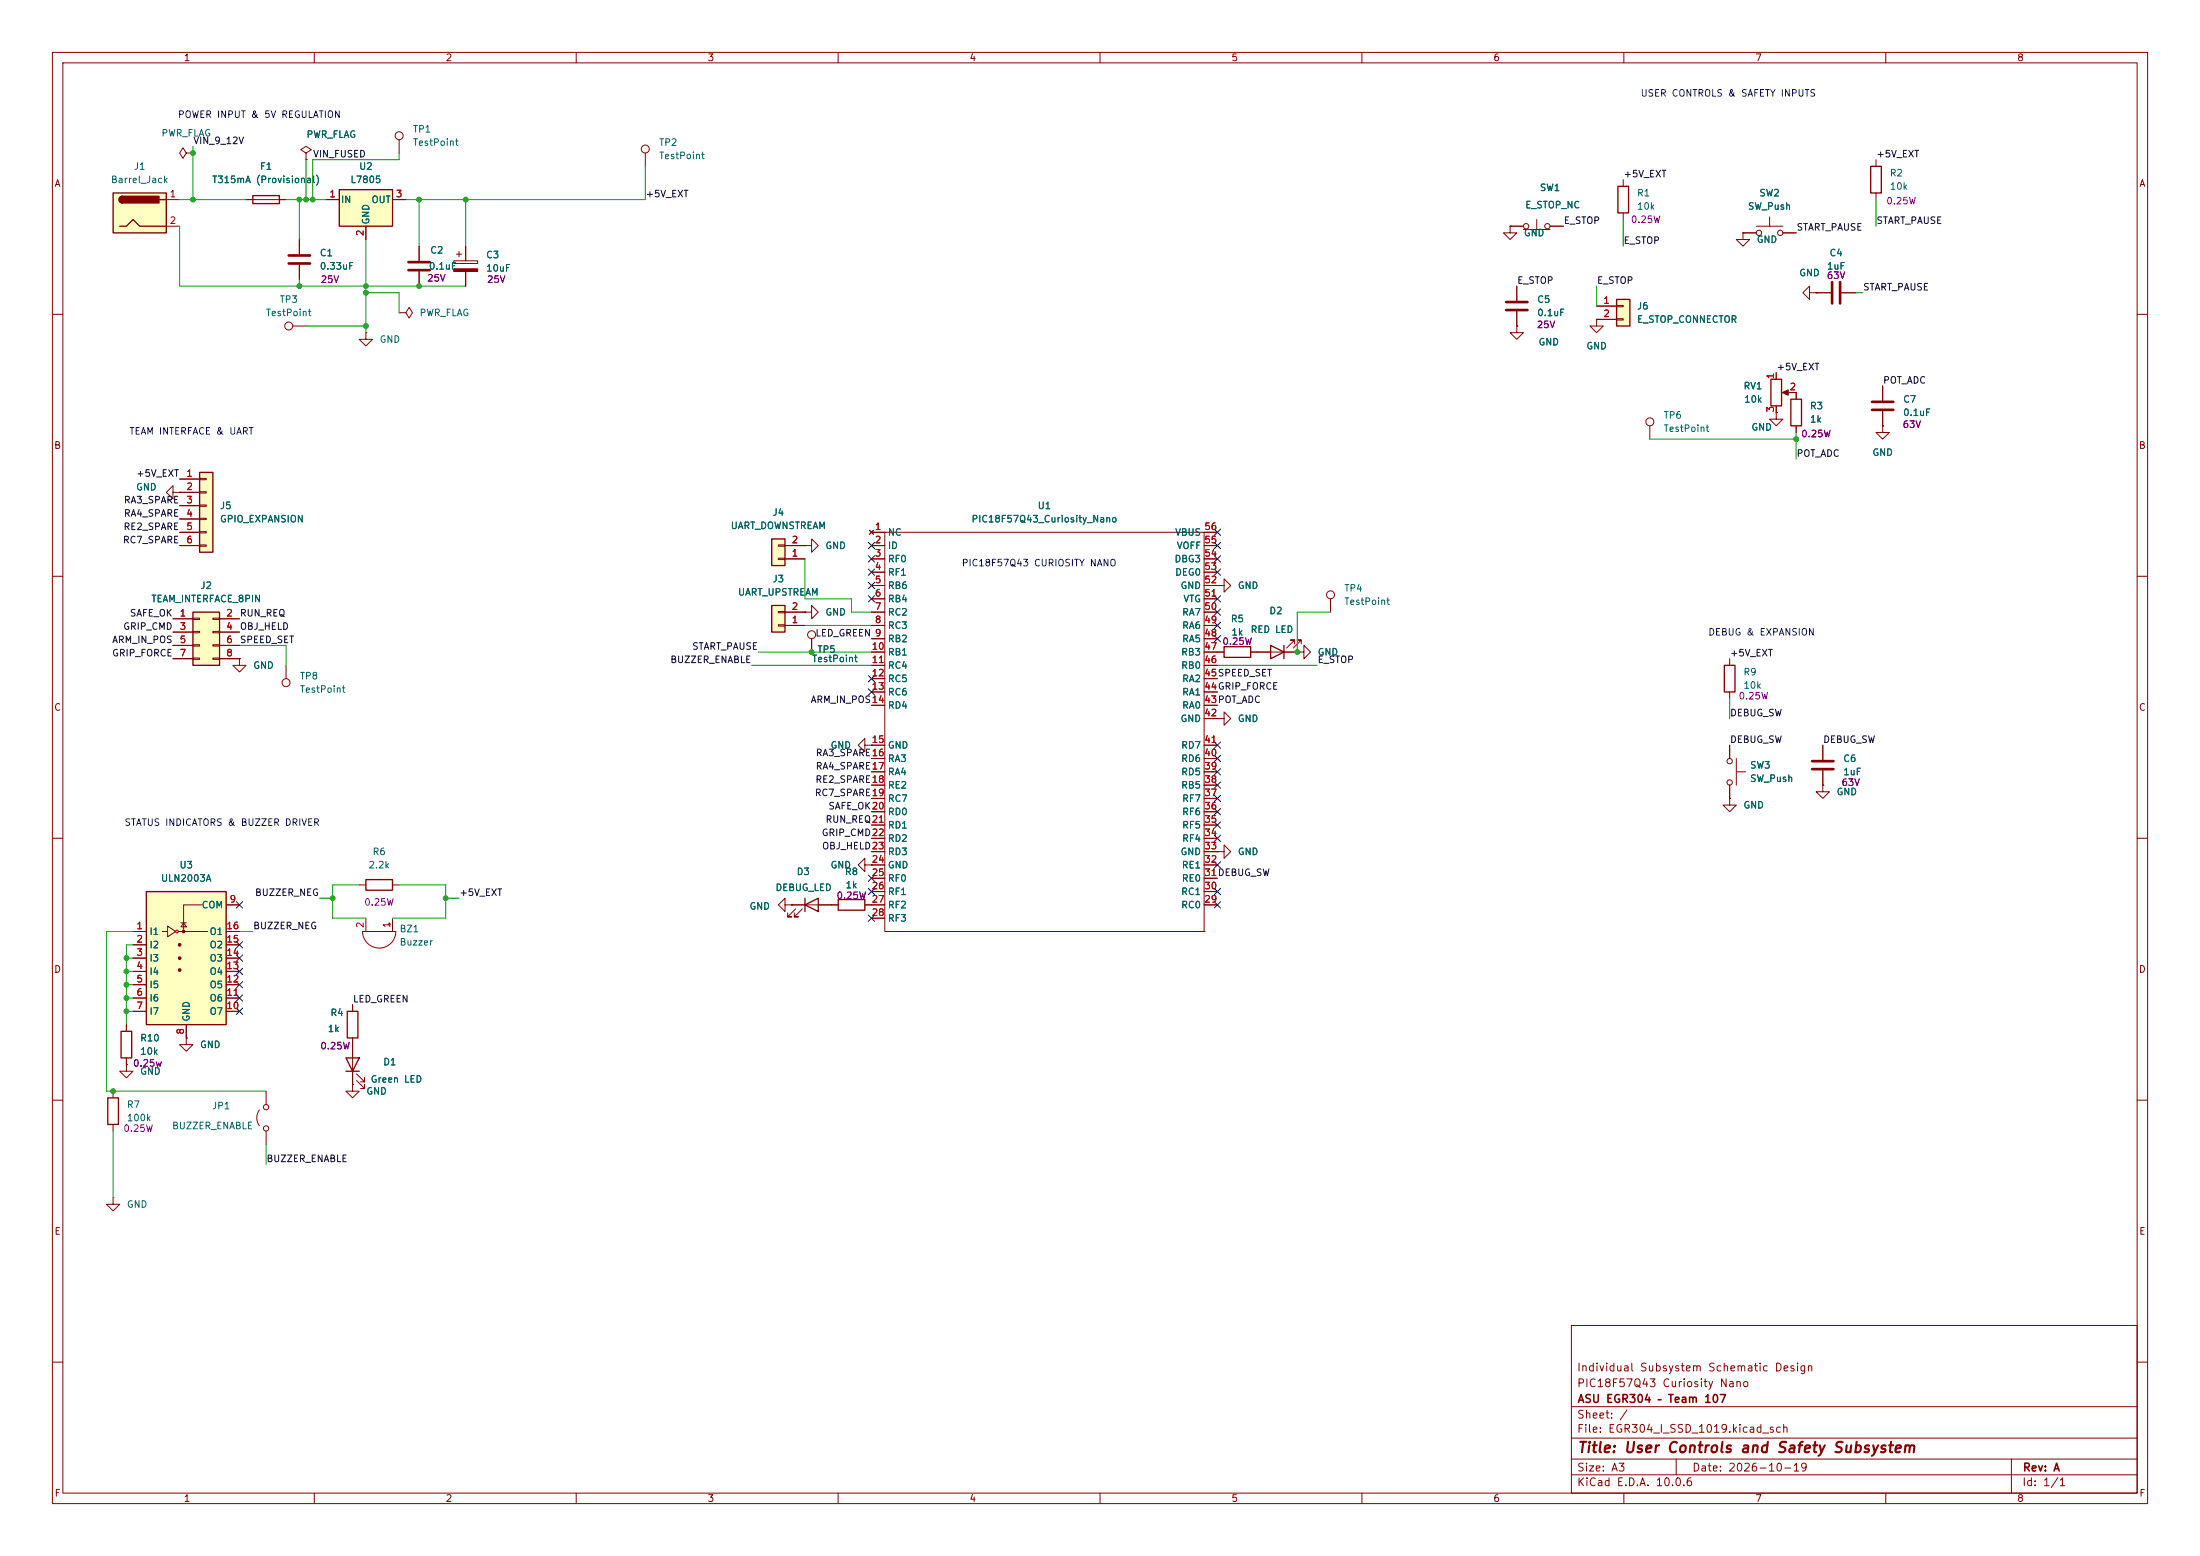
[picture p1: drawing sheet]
<svg xmlns="http://www.w3.org/2000/svg" width="420mm" height="297mm" viewBox="0 0 420 297" stroke-linecap="round" stroke-linejoin="round" font-family="sans-serif">
<g fill="none" stroke="#840000" stroke-width=".19">
<path d="M10 10h400v277h-400zM12 12h396v273h-396zM60 10v2M110 10v2M160 10v2M210 10v2M260 10v2M310 10v2M360 10v2M47 38.1h7.6M332.7 44.5h2.6M335.3 43.2h5.1"/>
<path d="M337.8 41.4v1.8M340.4 44.5h2.5M10 60h2M408 60h2M10 110h2M153.7 104.1h1.2v-1.2l1.3 1.2-1.3 1.3v-1.3M153.7 104.1h.1M232.4 111.8h1.3v-1.3l1.2 1.3-1.2 1.2v-1.2M232.4 111.8h.1M408 110h2M154.9 121.9v2.6M330.2 125.7v1.3"/>
<path d="M330.2 132.1v1.3M10 160h2M330.2 152.4v1.3h1.3l-1.3 1.2-1.3-1.2h1.3M330.2 152.4h.1M330.2 142.2v2.6M330.2 149.9v2.5M331.5 147.3h1.7M331.5 144.8v5.1M348 149.9v1.2h1.2l-1.2 1.3-1.3-1.3h1.3M348 149.9h.1M348 142.2v2.8M348 147.1v2.8"/>
<path d="M408 160h2M149.9 172.7v-1.2l-1.3 1.2 1.3 1.3v-1.3h1.2M151.1 172.7h.1M158.7 172.7h1.3M165.1 172.7h1.3M232.4 162.6h1.3v-1.3l1.2 1.3-1.2 1.2v-1.2M232.4 162.6h.1M10 210h2M408 210h2M300 253h108v32h-108zM10 260h2M300 278.5h108"/>
<path d="M300 274.5h108M300 268.5h108M320 278.5v3M384 278.5v6.5M408 260h2M60 285v2M110 285v2M160 285v2M210 285v2M260 285v2M300 281.5h108M310 285v2"/>
<path d="M360 285v2"/>
<circle cx="335.8" cy="44.5" r=".51"/>
<circle cx="339.9" cy="44.5" r=".51"/>
<circle cx="154.9" cy="121.2" r=".76"/>
<circle cx="330.2" cy="145.3" r=".51"/>
<circle cx="330.2" cy="149.4" r=".51"/>
</g>
<path d="M48.3 37.3h5v1.6h-5zM329.2 127h2v5.1h-2zM160 171.7h5.1v2h-5.1z" fill="none" stroke="#840000" stroke-width=".25"/>
<path d="M345.9 145.3h4.1M345.9 146.8h4.1" fill="none" stroke="#840000" stroke-width=".51"/>
<path d="M147.3 102.9h2.6v5.1h-2.6z" fill="#ffffc2"/>
<path d="M147.3 102.9h2.6v5.1h-2.6z" fill="none" stroke="#840000" stroke-width=".25"/>
<path d="M35.6 29.2l-.7-1-.6 1 .6 1 .7-1h1.2M36.8 29.2h.1M359.4 73.7v2.8M359.4 78.5v2.8M148.6 106.6h1.3v.2h-1.3zM148.6 104h1.3v.3h-1.3zM149.9 106.7h3.8M149.9 104.1h3.8" fill="none" stroke="#840000" stroke-width=".19"/>
<path d="M357.4 76.7h4M357.4 78.2h4" fill="none" stroke="#840000" stroke-width=".51"/>
<path d="M21.6 36.8h10.1v7.7h-10.1z" fill="#ffffc2"/>
<path d="M21.6 36.8h10.1v7.7h-10.1zM23.4 37.5a.64 .64 0 0 0-.7 .6 .64 .64 0 0 0 .7 .6M30.5 38.1h1.2M22.9 43.2h1.2l1.3-1.3 1.3 1.3h5" fill="none" stroke="#840000" stroke-width=".25"/>
<g fill="#840000" stroke="#840000" stroke-width=".25">
<path d="M22.9 37.7l.5-.2v1.2a.63 .63 0 0 1-.6-.4 .63 .63 0 0 1 .1-.6z"/>
<path d="M23.4 37.5h7v1.2h-7z"/>
</g>
<g fill="none" stroke="#840000" stroke-width=".19">
<path d="M31.7 38.1h2.6M76.2 26.7v2.5M123.2 29.2v2.6M31.7 43.2h2.6M57.1 45.7v2.8M57.1 50.5v2.8M332.7 44.5v1.2h1.3l-1.3 1.3-1.2-1.3h1.2M332.7 44.5h.1M33 94v-1.3l-1.3 1.3 1.3 1.3v-1.3h1.3M34.3 94h.1M166 101.2l.8 .8M166.4 101.6h2.5"/>
<path d="M166.4 104.1h2.5M166.4 106.7h2.5M166.4 109.2h2.5M166.4 111.8h2.5M166.4 114.3h2.5M166.4 116.8h2.5M166.4 119.4h2.5M166.8 101.2l-.8 .8M168.9 101.6h61v76.2h-61zM229.9 101.6h2.5M229.9 104.1h2.5M229.9 106.7h2.5"/>
<path d="M229.9 109.2h2.5M229.9 111.8h2.5M229.9 114.3h2.5M229.9 116.8h2.5M229.9 119.4h2.5M254 114.3v2.5M166.4 121.9h2.5M166.4 124.5h2.5M166.4 127h2.5M166.4 129.5h2.5M166.4 132.1h2.5M166.4 134.6h2.5"/>
<path d="M229.9 121.9h2.5M229.9 124.5h2.5M229.9 127h2.5M229.9 129.5h2.5M229.9 132.1h2.5M229.9 134.6h2.5M229.9 137.2h2.5M247.6 124.5h1.3v-1.3l1.3 1.3-1.3 1.2v-1.2M247.6 124.5h.1M166.4 142.2h2.5M166.4 144.8h2.5M166.4 147.3h2.5"/>
<path d="M166.4 149.9h2.5M166.4 152.4h2.5M166.4 154.9h2.5M166.4 157.5h2.5M229.9 142.2h2.5M229.9 144.8h2.5M229.9 147.3h2.5M229.9 149.9h2.5M229.9 152.4h2.5M229.9 154.9h2.5M229.9 157.5h2.5M166.4 160h2.5"/>
<path d="M166.4 162.6h2.5M166.4 165.1h2.5M166.4 167.6h2.5M166.4 170.2h2.5M166.4 172.7h2.5M166.4 175.3h2.5M229.9 177.8h.1M229.9 160h2.5M229.9 162.6h2.5M229.9 165.1h2.5M229.9 167.6h2.5M229.9 170.2h2.5"/>
<path d="M229.9 172.7h2.5"/>
<circle cx="76.2" cy="25.9" r=".76"/>
<circle cx="123.2" cy="28.4" r=".76"/>
<circle cx="254" cy="113.5" r=".76"/>
</g>
<path d="M55.1 48.8h4.1M55.1 50.3h4.1" fill="none" stroke="#840000" stroke-width=".51"/>
<path d="M38.1 90.2h2.5v15.2h-2.5z" fill="#ffffc2"/>
<path d="M308.9 35.6h2v5h-2zM357.1 31.8h2.1v5h-2.1zM38.1 90.2h2.5v15.2h-2.5zM233.7 123.4h5.1v2.1h-5.1zM242.6 123.2l2.5 1.3-2.5 1.2zM245.1 123.2v2.5" fill="none" stroke="#840000" stroke-width=".25"/>
<g fill="none" stroke="#840000" stroke-width=".19">
<path d="M309.9 34.3v1.3M358.1 30.5v1.3M358.1 36.8v1.3M309.9 40.6v1.3M345.4 55.9v-1.3l-1.2 1.3 1.2 1.3v-1.3h1.3M346.7 55.9h.1M346.7 55.9h2.8M351.5 55.9h2.8M34.3 91.4h3.8M34.3 94h3.8M34.3 96.5h3.8M34.3 99.1h3.8"/>
<path d="M38.1 91.3h1.3v.3h-1.3zM38.1 93.9h1.3v.2h-1.3zM38.1 96.4h1.3v.2h-1.3zM38.1 98.9h1.3v.3h-1.3zM315 81.3v2.5M34.3 101.6h3.8M34.3 104.1h3.8M38.1 101.5h1.3v.2h-1.3zM38.1 104h1.3v.3h-1.3zM232.4 124.5h1.3M238.8 124.5h8.8M247.1 122.9v-.7h-.7h.7l-1.5 1.5"/>
<path d="M248.4 122.9v-.7h-.8h.8l-1.5 1.5M165.1 165.1v-1.3l-1.3 1.3 1.3 1.3v-1.3h1.3M166.4 165.1h.1"/>
<circle cx="315" cy="80.5" r=".76"/>
</g>
<path d="M349.8 53.8v4.1M351.3 53.8v4.1" fill="none" stroke="#840000" stroke-width=".51"/>
<path d="M308.6 57.2h2.5v5h-2.5z" fill="#ffffc2"/>
<path d="M308.6 57.2h2.5v5h-2.5z" fill="none" stroke="#840000" stroke-width=".25"/>
<g fill="none" stroke="#840000" stroke-width=".19">
<path d="M288.3 43.2v1.3h1.3l-1.3 1.2-1.3-1.2h1.3M288.3 43.2h.1M288.3 43.2h2.5M289.6 54.6v2.8M289.6 59.4v2.8M290.8 43.8h5.1M293.4 41.9v1.9M295.9 43.2h2.5M304.8 58.4h3.8M308.6 58.3h1.3v.2h-1.3zM289.6 62.2v1.3h1.2l-1.2 1.3-1.3-1.3h1.3M289.6 62.2h.1"/>
<path d="M304.8 61h3.8M308.6 60.8h1.3v.3h-1.3zM232.4 137.2h1.3v-1.3l1.2 1.3-1.2 1.2v-1.2M232.4 137.2h.1"/>
<circle cx="291.3" cy="43.2" r=".51"/>
<circle cx="295.4" cy="43.2" r=".51"/>
</g>
<path d="M287.5 57.7h4.1M287.5 59.2h4.1" fill="none" stroke="#840000" stroke-width=".51"/>
<path d="M27.9 170.2h15.3v25.4h-15.3z" fill="#ffffc2"/>
<path d="M338.1 72.4h2v5.1h-2zM341.9 76.2h2v5.1h-2zM27.9 170.2h15.3v25.4h-15.3zM66.3 193h2v5.1h-2zM66 201.9h2.6l-1.3 2.6zM66 204.5h2.6" fill="none" stroke="#840000" stroke-width=".25"/>
<g fill="none" stroke="#840000" stroke-width=".19">
<path d="M69.8 63.5v1.3h1.3l-1.3 1.2-1.2-1.2h1.2M69.8 63.5h.1M304.8 61v1.2h1.3l-1.3 1.3-1.3-1.3h1.3M304.8 61h.1M339.1 78.7v1.3h1.3l-1.3 1.3-1.3-1.3h1.3M339.1 78.7h.1M339.1 71.1v1.3M339.1 77.5v1.2M340.6 74.9h2.3v1.3M342.9 81.3v1.3M359.4 81.3v1.3h1.3l-1.3 1.2-1.3-1.2h1.3M359.4 81.3h.1"/>
<path d="M165.1 142.2v-1.2l-1.3 1.2 1.3 1.3v-1.3h1.3M166.4 142.2h.1M25.4 177.8h2.5M31 177.8h1M32 176.8l1.5 1-1.5 1zM34 177.8h5.6M34.5 176.1h1.1M35.1 176.1l.5 .8h-1.1zM38.5 172.7h-3.4v5.1M43.2 177.8h2.5M43.2 172.7h2.5M25.4 180.3h2.5"/>
<path d="M25.4 182.9h2.5M25.4 185.4h2.5M25.4 188h2.5M25.4 190.5h2.5M25.4 193h2.5M35.6 195.6v2.5M43.2 180.3h2.5M43.2 182.9h2.5M43.2 185.4h2.5M43.2 188h2.5M43.2 190.5h2.5M43.2 193h2.5"/>
<path d="M67.3 191.8v1.2M67.3 198.1v8.9M67.3 207v1.3h1.3l-1.3 1.3-1.3-1.3h1.3M67.3 207h.1M68.1 206.2l1.5 1.6v-.8v.8h-.8M68.1 205l1.5 1.5v-.8v.8h-.8"/>
<circle cx="33.8" cy="177.8" r=".25"/>
</g>
<g fill="#840000" stroke="#840000" stroke-width=".19">
<path d="M340.2 74.9l1.2-.5v1z"/>
<circle cx="34.3" cy="180.3" r=".25"/>
<circle cx="34.3" cy="182.9" r=".25"/>
<circle cx="34.3" cy="185.2" r=".25"/>
<circle cx="35.1" cy="177.8" r=".25"/>
</g>
<path d="M147.3 115.6h2.6v5.1h-2.6z" fill="#ffffc2"/>
<path d="M147.3 115.6h2.6v5.1h-2.6z" fill="none" stroke="#840000" stroke-width=".25"/>
<path d="M148.6 119.3h1.3v.2h-1.3zM148.6 116.7h1.3v.3h-1.3zM149.9 119.4h3.8M149.9 116.8h3.8M153.7 116.8h1.2v-1.2l1.3 1.2-1.3 1.3v-1.3M153.7 116.8h.1" fill="none" stroke="#840000" stroke-width=".19"/>
<path d="M36.8 116.8h5.1v10.2h-5.1z" fill="#ffffc2"/>
<path d="M36.8 116.8h5.1v10.2h-5.1zM69.8 167.9h5.1v2h-5.1zM23.1 196.9h2v5h-2z" fill="none" stroke="#840000" stroke-width=".25"/>
<g fill="none" stroke="#840000" stroke-width=".19">
<path d="M76.2 59.7h1.3l.6-1 .6 1-.6 1-.6-1M76.2 59.7h.1M80 47v2.8M80 51.8v2.8M86.6 49.8h4.6v.5h-4.6zM87.1 48.5h1M87.6 48v1M88.9 47v2.8M88.9 51.8v2.8M55.9 62.2h2.5M33 118.1h3.8M36.8 118h1.3v.2h-1.3z"/>
<path d="M40.6 118h1.3v.2h-1.3zM41.9 118.1h3.8M33 120.7h3.8M33 123.2h3.8M33 125.7h3.8M36.8 120.5h1.3v.3h-1.3zM36.8 123.1h1.3v.2h-1.3zM36.8 125.6h1.3v.3h-1.3zM40.6 120.5h1.3v.3h-1.3zM40.6 123.1h1.3v.2h-1.3zM40.6 125.6h1.3v.3h-1.3zM41.9 120.7h3.8"/>
<path d="M41.9 123.2h3.8M41.9 125.7h3.8M45.7 125.7v1.3h1.3l-1.3 1.3-1.3-1.3h1.3M45.7 125.7h.1M54.6 127v2.5M68.6 168.9h1.2M74.9 168.9h1.3M24.1 195.6v1.3M35.6 198.1v1.3h1.2l-1.2 1.3-1.3-1.3h1.3M35.6 198.1h.1M24.1 203.2v1.3h1.3l-1.3 1.2-1.2-1.2h1.2M24.1 203.2h.1"/>
<path d="M24.1 201.9v1.3M49.5 211.8a2.54 2.54 0 0 0 0 3.1M50.8 208.3v2.5M50.8 215.9v2.5"/>
<circle cx="55.1" cy="62.2" r=".76"/>
<circle cx="54.6" cy="130.3" r=".76"/>
<circle cx="50.8" cy="211.3" r=".51"/>
<circle cx="50.8" cy="215.4" r=".51"/>
</g>
<path d="M86.6 51.3h4.6v.5h-4.6z" fill="#840000" stroke="#840000" stroke-width=".19"/>
<path d="M78 50h4M78 51.6h4" fill="none" stroke="#840000" stroke-width=".51"/>
<path d="M64.8 36.2h10.1v7h-10.1z" fill="#ffffc2"/>
<path d="M64.8 36.2h10.1v7h-10.1zM153.7 172.7l2.5-1.2v2.5zM153.7 171.5v2.5M20.6 209.6h2v5h-2z" fill="none" stroke="#840000" stroke-width=".25"/>
<g fill="none" stroke="#840000" stroke-width=".19">
<path d="M47 38.1h1.3M53.3 38.1h1.3M58.4 29.2l1-.6-1-.7-1 .7 1 .6v1.3M58.4 30.5h.1M62.2 38.1h2.6M74.9 38.1h2.6M57.1 45.7v2.8M57.1 50.5v2.8M69.8 43.2v2.5M80 47v2.8M80 51.8v2.8M88.9 47v2.8"/>
<path d="M88.9 51.8v2.8M288.3 43.2h.1M288.3 43.2h2.5M289.6 54.6v2.8M289.6 59.4v2.8M295.9 43.2h2.5M304.8 58.4h3.8M332.7 44.5h.1M332.7 44.5h2.6M340.4 44.5h2.5M346.7 55.9h.1M346.7 55.9h2.8"/>
<path d="M351.5 55.9h2.8M289.6 62.2h.1M304.8 61h.1M304.8 61h3.8M339.1 78.7h.1M339.1 71.1v1.3M339.1 77.5v1.2M341.6 74.9h1.3v1.3M359.4 73.7v2.8M359.4 78.5v2.8M34.3 94h.1M34.3 91.4h3.8"/>
<path d="M34.3 94h3.8M34.3 96.5h3.8M34.3 99.1h3.8M342.9 81.3v1.3M359.4 81.3h.1M33 118.1h3.8M34.3 101.6h3.8M34.3 104.1h3.8M41.9 118.1h3.8M149.9 104.1h3.8M149.9 106.7h3.8M149.9 116.8h3.8"/>
<path d="M149.9 119.4h3.8M153.7 104.1h.1M153.7 116.8h.1M166 101.2l.8 .8M166.4 101.6h2.5M166.4 104.1h2.5M166.4 106.7h2.5M166.4 109.2h2.5M166.4 111.8h2.5M166.4 114.3h2.5M166.4 116.8h2.5M166.4 119.4h2.5"/>
<path d="M166.8 101.2l-.8 .8M229.9 101.6h2.5M229.9 104.1h2.5M229.9 106.7h2.5M229.9 109.2h2.5M229.9 111.8h2.5M229.9 114.3h2.5M229.9 116.8h2.5M229.9 119.4h2.5M232.4 111.8h.1M33 120.7h3.8M33 123.2h3.8"/>
<path d="M33 125.7h3.8M41.9 120.7h3.8M41.9 123.2h3.8M41.9 125.7h3.8M45.7 125.7h.1M154.9 121.9v2.6M166.4 121.9h2.5M166.4 124.5h2.5M166.4 127h2.5M166.4 129.5h2.5M166.4 132.1h2.5M166.4 134.6h2.5"/>
<path d="M229.9 121.9h2.5M229.9 124.5h3.8M229.9 127h2.5M229.9 129.5h2.5M229.9 132.1h2.5M229.9 134.6h2.5M229.9 137.2h2.5M232.4 137.2h.1M238.8 124.5h3.8M245.1 124.5h2.5M247.6 124.5h.1M166.4 142.2h.1"/>
<path d="M166.4 142.2h2.5M166.4 144.8h2.5M166.4 147.3h2.5M166.4 149.9h2.5M166.4 152.4h2.5M166.4 154.9h2.5M166.4 157.5h2.5M229.9 142.2h2.5M229.9 144.8h2.5M229.9 147.3h2.5M229.9 149.9h2.5M229.9 152.4h2.5"/>
<path d="M229.9 154.9h2.5M229.9 157.5h2.5M330.2 152.4h.1M330.2 142.2v2.6M330.2 149.9v2.5M348 149.9h.1M348 142.2v2.8M348 147.1v2.8M25.4 177.8h2.5M43.2 177.8h2.5M43.2 172.7h2.5M69.2 177.8h6.4a3.2 3.2 0 0 1-3.2 3.2 3.2 3.2 0 0 1-3.2-3.2z"/>
<path d="M69.8 175.3v2.5M74 176.4h.5M74.3 176.1v.6M74.9 175.3v2.5M151.1 172.7h.1M151.1 172.7h8.9M151.9 173.5l-1.5 1.5h.7h-.7v-.8M153.2 173.5l-1.6 1.5h.8h-.8v-.8M165.1 172.7h3.8M166.4 165.1h.1M166.4 160h2.5M166.4 162.6h2.5"/>
<path d="M166.4 165.1h2.5M166.4 167.6h2.5M166.4 170.2h2.5M166.4 175.3h2.5M229.9 172.7h2.5M229.9 160h2.5M229.9 162.6h2.5M229.9 165.1h2.5M229.9 167.6h2.5M229.9 170.2h2.5M232.4 162.6h.1M24.1 195.6v1.3"/>
<path d="M25.4 180.3h2.5M25.4 182.9h2.5M25.4 185.4h2.5M25.4 188h2.5M25.4 190.5h2.5M25.4 193h2.5M35.6 198.1h.1M35.6 195.6v2.5M43.2 180.3h2.5M43.2 182.9h2.5M43.2 185.4h2.5M43.2 188h2.5"/>
<path d="M43.2 190.5h2.5M43.2 193h2.5M67.3 191.8v1.2M67.3 198.1v3.8M21.6 208.3v1.3M21.6 214.6v1.3M24.1 203.2h.1M24.1 201.9v1.3M67.3 207h.1M67.3 204.5v2.5M21.6 228.6v1.3h1.3l-1.3 1.2-1.3-1.2h1.3M21.6 228.6h.1"/>
</g>
<g fill="none" stroke="#009600" stroke-width=".19">
<path d="M34.3 38.1h12.7M36.8 27.9v10.2M54.6 38.1h7.6M57.1 38.1v7.6M58.4 30.5v7.6M76.2 29.2v1.3h-16.5v7.6M80 38.1v8.9M88.9 38.1v8.9M123.2 31.8v6.3h-45.7M358.1 38.1v5.1M34.3 43.2v11.4h54.6M57.1 53.3v1.3"/>
<path d="M69.8 45.7v17.8M69.8 55.9h6.4v3.8M304.8 54.6v3.8M309.9 41.9v5.1M354.3 55.9h1.3M58.4 62.2h11.4M315 83.8h27.9M342.9 82.6v5M153.7 106.7v7.6h8.9v2.5h3.8M153.7 119.4h12.7M254 116.8h-6.4v7.7M45.7 123.2h8.9v3.8"/>
<path d="M143.5 127h22.9M144.8 124.5h21.6M232.4 127h19.1M330.2 133.4v3.8M25.4 177.8h-5.1v30.5h30.5M45.7 177.8h2.6M61 171.5h2.5M68.6 168.9h-5.1v6.4h6.3M76.2 168.9h8.9v6.4h-10.2M85.1 171.5h2.5M24.1 182.9h1.3M24.1 185.4h1.3"/>
<path d="M24.1 188h1.3M24.1 190.5h1.3M24.1 193h1.3M25.4 180.3h-1.3v15.3M21.6 215.9v12.7M50.8 218.4v3.8"/>
</g>
<g fill="none" stroke="#000084" stroke-width=".19">
<path d="M165.8 108.6l1.2 1.2M165.8 106.1l1.2 1.2M165.8 103.5l1.2 1.2M165.8 113.7l1.2 1.2M165.8 111.2l1.2 1.2M167 108.6l-1.2 1.2M167 106.1l-1.2 1.2M167 103.5l-1.2 1.2M167 113.7l-1.2 1.2M167 111.2l-1.2 1.2M231.8 118.8l1.2 1.2M231.8 116.2l1.2 1.2"/>
<path d="M231.8 108.6l1.2 1.2M231.8 113.7l1.2 1.2M231.8 106.1l1.2 1.2M231.8 101l1.2 1.2M231.8 103.5l1.2 1.2M233 101l-1.2 1.2M233 118.8l-1.2 1.2M233 116.2l-1.2 1.2M233 108.6l-1.2 1.2M233 113.7l-1.2 1.2M233 106.1l-1.2 1.2M233 103.5l-1.2 1.2"/>
<path d="M165.8 128.9l1.2 1.2M165.8 131.5l1.2 1.2M167 128.9l-1.2 1.2M167 131.5l-1.2 1.2M231.8 121.3l1.2 1.2M233 121.3l-1.2 1.2M231.8 141.6l1.2 1.2M231.8 146.7l1.2 1.2M231.8 154.3l1.2 1.2M231.8 149.3l1.2 1.2M231.8 144.2l1.2 1.2M231.8 151.8l1.2 1.2"/>
<path d="M231.8 159.4l1.2 1.2M231.8 156.9l1.2 1.2M233 141.6l-1.2 1.2M233 146.7l-1.2 1.2M233 154.3l-1.2 1.2M233 149.3l-1.2 1.2M233 144.2l-1.2 1.2M233 151.8l-1.2 1.2M233 159.4l-1.2 1.2M233 156.9l-1.2 1.2M45.1 172.1l1.2 1.2M45.1 179.7l1.2 1.2"/>
<path d="M46.3 172.1l-1.2 1.2M46.3 179.7l-1.2 1.2M165.8 167l1.2 1.2M165.8 174.7l1.2 1.2M165.8 169.6l1.2 1.2M167 167l-1.2 1.2M167 174.7l-1.2 1.2M167 169.6l-1.2 1.2M231.8 164.5l1.2 1.2M231.8 169.6l1.2 1.2M231.8 172.1l1.2 1.2M233 164.5l-1.2 1.2"/>
<path d="M233 169.6l-1.2 1.2M233 172.1l-1.2 1.2M45.1 187.4l1.2 1.2M45.1 184.8l1.2 1.2M45.1 189.9l1.2 1.2M45.1 192.4l1.2 1.2M45.1 182.3l1.2 1.2M46.3 187.4l-1.2 1.2M46.3 184.8l-1.2 1.2M46.3 189.9l-1.2 1.2M46.3 192.4l-1.2 1.2M46.3 182.3l-1.2 1.2"/>
</g>
<g fill="#009600" stroke="#009600" stroke-width=".19">
<circle cx="154.9" cy="124.5" r=".46"/>
<circle cx="24.1" cy="182.9" r=".46"/>
<circle cx="24.1" cy="193" r=".46"/>
<circle cx="24.1" cy="190.5" r=".46"/>
<circle cx="24.1" cy="188" r=".46"/>
<circle cx="24.1" cy="185.4" r=".46"/>
<circle cx="21.6" cy="208.3" r=".46"/>
<circle cx="88.9" cy="38.1" r=".46"/>
<circle cx="69.8" cy="54.6" r=".46"/>
<circle cx="69.8" cy="55.9" r=".46"/>
<circle cx="80" cy="54.6" r=".46"/>
<circle cx="85.1" cy="171.5" r=".46"/>
<circle cx="36.8" cy="38.1" r=".46"/>
<circle cx="36.8" cy="29.2" r=".46"/>
<circle cx="57.1" cy="54.6" r=".46"/>
<circle cx="69.8" cy="62.2" r=".46"/>
<circle cx="57.1" cy="38.1" r=".46"/>
<circle cx="80" cy="38.1" r=".46"/>
<circle cx="58.4" cy="38.1" r=".46"/>
<circle cx="59.7" cy="38.1" r=".46"/>
<circle cx="247.6" cy="124.5" r=".46"/>
<circle cx="342.9" cy="83.8" r=".46"/>
<circle cx="63.5" cy="171.5" r=".46"/>
</g>
<text font-size="2" fill="#840000" x="301" y="277.8">Title: User Controls and Safety Subsystem</text>
<g font-size="1.5" fill="#840000">
<text x="300.9" y="262.1">Individual Subsystem Schematic Design</text>
<text x="300.9" y="265.1">PIC18F57Q43 Curiosity Nano</text>
<text x="301" y="268.1">ASU EGR304 – Team 107</text>
<text x="300.9" y="273.8">File: EGR304_I_SSD_1019.kicad_sch</text>
<text x="300.9" y="271.1">Sheet: /</text>
<text x="300.9" y="281.2">Size: A3</text>
<text x="322.9" y="281.2">Date: 2026-10-19</text>
<text x="386" y="281.2">Rev: A</text>
<text x="300.9" y="284">KiCad E.D.A. 10.0.6</text>
<text x="385.9" y="284">Id: 1/1</text>
</g>
<g font-size="1.3" fill="#840000">
<text x="35" y="12">1</text>
<text x="85" y="12">2</text>
<text x="135" y="12">3</text>
<text x="185" y="12">4</text>
<text x="235" y="12">5</text>
<text x="285" y="12">6</text>
<text x="335" y="12">7</text>
<text x="385" y="12">8</text>
<text x="10.3" y="36">A</text>
<text x="408.3" y="36">A</text>
<text x="10.2" y="86">B</text>
<text x="408.2" y="86">B</text>
<text x="10.2" y="136">C</text>
<text x="408.2" y="136">C</text>
<text x="10.2" y="186">D</text>
<text x="408.2" y="186">D</text>
<text x="10.3" y="236">E</text>
<text x="408.3" y="236">E</text>
<text x="10.3" y="286">F</text>
<text x="35" y="287">1</text>
<text x="85" y="287">2</text>
<text x="135" y="287">3</text>
<text x="185" y="287">4</text>
<text x="235" y="287">5</text>
<text x="285" y="287">6</text>
<text x="335" y="287">7</text>
<text x="385" y="287">8</text>
<text x="408.3" y="286">F</text>
</g>
<g font-size="1.3" fill="#0000c2">
<text x="33.9" y="22.8">POWER INPUT &amp; 5V REGULATION</text>
<text x="313.1" y="18.7">USER CONTROLS &amp; SAFETY INPUTS</text>
<text x="24.6" y="83.3">TEAM INTERFACE &amp; UART</text>
<text x="183.5" y="108.4">PIC18F57Q43 CURIOSITY NANO</text>
<text x="326" y="121.6">DEBUG &amp; EXPANSION</text>
<text x="23.7" y="157.9">STATUS INDICATORS &amp; BUZZER DRIVER</text>
</g>
<g font-size="1.3" fill="#006464">
<text x="30.7" y="26.4">PWR_FLAG</text>
<text x="58.4" y="26.6">PWR_FLAG</text>
<text x="78.7" y="25.6">TP1</text>
<text x="78.7" y="28.1">TestPoint</text>
<text x="125.7" y="28.1">TP2</text>
<text x="21.1" y="35.3">Barrel_Jack</text>
<text x="25.5" y="32.7">J1</text>
<text x="40.4" y="35.3">T315mA (Provisional)</text>
<text x="49.5" y="32.7">F1</text>
<text x="66.8" y="35.3">L7805</text>
<text x="68.5" y="32.7">U2</text>
<text x="125.7" y="30.7">TestPoint</text>
<text x="360.7" y="34">R2</text>
<text x="65" y="39.1">IN</text>
<text x="70.8" y="39.1">OUT</text>
<text x="291.1" y="40.1">E_STOP_NC</text>
<text x="293.8" y="36.8">SW1</text>
<text x="312.4" y="37.8">R1</text>
<text x="312.4" y="40.3">10k</text>
<text x="333.6" y="40.3">SW_Push</text>
<text x="335.8" y="37.8">SW2</text>
<text x="360.7" y="36.5">10k</text>
<text x="70.8" y="43" transform="rotate(-90 70.8 43)">GND</text>
<text x="290.8" y="45.4">GND</text>
<text x="335.3" y="46.7">GND</text>
<text x="60.9" y="49.2">C1</text>
<text x="60.9" y="51.8">0.33uF</text>
<text x="81.8" y="51.8">0.1uF</text>
<text x="82" y="48.7">C2</text>
<text x="92.7" y="49.6">C3</text>
<text x="92.7" y="52.1">10uF</text>
<text x="343.4" y="53">GND</text>
<text x="348.7" y="51.8">1uF</text>
<text x="349.2" y="49.2">C4</text>
<text x="53.3" y="58.1">TP3</text>
<text x="293.4" y="58.1">C5</text>
<text x="312.4" y="59.4">J6</text>
<text x="50.6" y="60.7">TestPoint</text>
<text x="72.4" y="65.7">GND</text>
<text x="80" y="60.7">PWR_FLAG</text>
<text x="293.4" y="60.7">0.1uF</text>
<text x="312.4" y="61.9">E_STOP_CONNECTOR</text>
<text x="293.6" y="66.2">GND</text>
<text x="302.7" y="67">GND</text>
<text x="332.7" y="74.6">RV1</text>
<text x="332.9" y="77.2">10k</text>
<text x="363.2" y="77.2">C7</text>
<text x="317.5" y="80.2">TP6</text>
<text x="317.5" y="82.8">TestPoint</text>
<text x="334.2" y="82.5">GND</text>
<text x="345.4" y="78.4">R3</text>
<text x="345.4" y="81">1k</text>
<text x="363.2" y="79.7">0.1uF</text>
<text x="357.3" y="87.3">GND</text>
<text x="25.9" y="93.9">GND</text>
<text x="41.9" y="97.5">J5</text>
<text x="41.9" y="100">GPIO_EXPANSION</text>
<text x="139.4" y="101.3">UART_DOWNSTREAM</text>
<text x="147.4" y="98.8">J4</text>
<text x="185.4" y="100">PIC18F57Q43_Curiosity_Nano</text>
<text x="198" y="97.5">U1</text>
<text x="157.5" y="105.1">GND</text>
<text x="169.4" y="102.6">NC</text>
<text x="169.4" y="105.1">ID</text>
<text x="169.4" y="107.6">RF0</text>
<text x="224.1" y="107.6">DBG3</text>
<text x="224.2" y="102.6">VBUS</text>
<text x="224.5" y="105.1">VOFF</text>
<text x="38.2" y="112.7">J2</text>
<text x="140.8" y="114">UART_UPSTREAM</text>
<text x="147.4" y="111.5">J3</text>
<text x="169.4" y="110.2">RF1</text>
<text x="169.4" y="112.7">RB6</text>
<text x="224.2" y="110.2">DEG0</text>
<text x="225.3" y="112.7">GND</text>
<text x="236.2" y="112.7">GND</text>
<text x="256.5" y="113.2">TP4</text>
<text x="28.8" y="115.3">TEAM_INTERFACE_8PIN</text>
<text x="157.5" y="117.8">GND</text>
<text x="169.4" y="115.3">RB4</text>
<text x="169.4" y="117.8">RC2</text>
<text x="225.6" y="117.8">RA7</text>
<text x="225.8" y="115.3">VTG</text>
<text x="234.9" y="119.1">R5</text>
<text x="242.2" y="117.5">D2</text>
<text x="256.5" y="115.8">TestPoint</text>
<text x="155.9" y="124.9">TP5</text>
<text x="169.4" y="120.3">RC3</text>
<text x="169.4" y="122.9">RB2</text>
<text x="169.4" y="125.4">RB1</text>
<text x="225.4" y="125.4">RB3</text>
<text x="225.6" y="122.9">RA5</text>
<text x="225.6" y="120.3">RA6</text>
<text x="235" y="121.6">1k</text>
<text x="238.6" y="121.1">RED LED</text>
<text x="251.4" y="125.4">GND</text>
<text x="48.2" y="128">GND</text>
<text x="57.1" y="130">TP8</text>
<text x="154.9" y="126.7">TestPoint</text>
<text x="169.4" y="128">RC4</text>
<text x="169.4" y="130.5">RC5</text>
<text x="225.4" y="128">RB0</text>
<text x="225.6" y="130.5">RA2</text>
<text x="332.7" y="129.2">R9</text>
<text x="332.7" y="131.8">10k</text>
<text x="57.1" y="132.5">TestPoint</text>
<text x="169.4" y="133">RC6</text>
<text x="169.4" y="135.6">RD4</text>
<text x="225.6" y="135.6">RA0</text>
<text x="225.6" y="133">RA1</text>
<text x="158.5" y="143.2">GND</text>
<text x="169.4" y="143.2">GND</text>
<text x="225.3" y="138.1">GND</text>
<text x="225.4" y="143.2">RD7</text>
<text x="236.2" y="138.1">GND</text>
<text x="169.4" y="145.7">RA3</text>
<text x="169.4" y="148.3">RA4</text>
<text x="225.4" y="148.3">RD5</text>
<text x="225.4" y="145.7">RD6</text>
<text x="334" y="147">SW3</text>
<text x="334" y="149.6">SW_Push</text>
<text x="351.8" y="145.7">C6</text>
<text x="351.8" y="148.3">1uF</text>
<text x="169.4" y="150.8">RE2</text>
<text x="169.4" y="153.4">RC7</text>
<text x="169.4" y="155.9">RD0</text>
<text x="225.4" y="150.8">RB5</text>
<text x="225.6" y="155.9">RF6</text>
<text x="225.6" y="153.4">RF7</text>
<text x="332.7" y="154.6">GND</text>
<text x="350.5" y="152.1">GND</text>
<text x="169.4" y="158.4">RD1</text>
<text x="169.4" y="161">RD2</text>
<text x="225.6" y="161">RF4</text>
<text x="225.6" y="158.4">RF5</text>
<text x="34.2" y="166.1">U3</text>
<text x="70.2" y="166.1">2.2k</text>
<text x="71" y="163.5">R6</text>
<text x="152" y="167.3">D3</text>
<text x="158.5" y="166.1">GND</text>
<text x="161.2" y="167.3">R8</text>
<text x="169.4" y="163.5">RD3</text>
<text x="169.4" y="166.1">GND</text>
<text x="225.3" y="163.5">GND</text>
<text x="225.5" y="166.1">RE1</text>
<text x="236.2" y="163.5">GND</text>
<text x="30.6" y="168.6">ULN2003A</text>
<text x="38.4" y="173.7">COM</text>
<text x="143" y="173.9">GND</text>
<text x="147.9" y="170.4">DEBUG_LED</text>
<text x="161.3" y="169.9">1k</text>
<text x="169.4" y="168.6">RF0</text>
<text x="169.4" y="171.1">RF1</text>
<text x="169.4" y="173.7">RF2</text>
<text x="225.4" y="173.7">RC0</text>
<text x="225.4" y="171.1">RC1</text>
<text x="225.5" y="168.6">RE0</text>
<text x="28.4" y="178.8">I1</text>
<text x="39.9" y="178.8">O1</text>
<text x="76.2" y="178.2">BZ1</text>
<text x="169.4" y="176.2">RF3</text>
<text x="28.4" y="181.3">I2</text>
<text x="28.4" y="183.8">I3</text>
<text x="39.9" y="183.8">O3</text>
<text x="39.9" y="181.3">O2</text>
<text x="76.2" y="180.8">Buzzer</text>
<text x="28.4" y="186.4">I4</text>
<text x="28.4" y="188.9">I5</text>
<text x="28.4" y="191.5">I6</text>
<text x="39.9" y="191.5">O6</text>
<text x="39.9" y="188.9">O5</text>
<text x="39.9" y="186.4">O4</text>
<text x="28.4" y="194">I7</text>
<text x="36.5" y="195.1" transform="rotate(-90 36.5 195.1)">GND</text>
<text x="39.9" y="194">O7</text>
<text x="62.5" y="197.3">1k</text>
<text x="63" y="194.3">R4</text>
<text x="26.7" y="199.1">R10</text>
<text x="26.7" y="201.6">10k</text>
<text x="38.1" y="200.4">GND</text>
<text x="73.1" y="203.7">D1</text>
<text x="26.7" y="205.4">GND</text>
<text x="69.8" y="209.2">GND</text>
<text x="70.7" y="207">Green LED</text>
<text x="24.1" y="211.8">R7</text>
<text x="24.1" y="214.3">100k</text>
<text x="32.8" y="215.8">BUZZER_ENABLE</text>
<text x="40.4" y="212">JP1</text>
<text x="24.1" y="230.8">GND</text>
</g>
<g font-size="1.3" fill="#0f0f0f">
<text x="36.8" y="27.8">VIN_9_12V</text>
<text x="59.7" y="30.4">VIN_FUSED</text>
<text x="309.9" y="34.2">+5V_EXT</text>
<text x="358.1" y="30.4">+5V_EXT</text>
<text x="123.2" y="38">+5V_EXT</text>
<text x="298.4" y="43.1">E_STOP</text>
<text x="309.9" y="46.9">E_STOP</text>
<text x="342.9" y="44.3">START_PAUSE</text>
<text x="358.1" y="43.1">START_PAUSE</text>
<text x="289.5" y="54.5">E_STOP</text>
<text x="304.8" y="54.5">E_STOP</text>
<text x="355.6" y="55.8">START_PAUSE</text>
<text x="339.1" y="71">+5V_EXT</text>
<text x="359.4" y="73.5">POT_ADC</text>
<text x="342.9" y="87.5">POT_ADC</text>
<text x="25.9" y="91.3">+5V_EXT</text>
<text x="23.5" y="101.5">RE2_SPARE</text>
<text x="23.5" y="98.9">RA4_SPARE</text>
<text x="23.5" y="96.4">RA3_SPARE</text>
<text x="23.4" y="104">RC7_SPARE</text>
<text x="24.7" y="118">SAFE_OK</text>
<text x="45.7" y="118">RUN_REQ</text>
<text x="21.3" y="125.6">GRIP_FORCE</text>
<text x="21.3" y="123.1">ARM_IN_POS</text>
<text x="23.4" y="120.5">GRIP_CMD</text>
<text x="45.7" y="120.5">OBJ_HELD</text>
<text x="45.7" y="123.1">SPEED_SET</text>
<text x="132" y="124.3">START_PAUSE</text>
<text x="155.6" y="121.8">LED_GREEN 9</text>
<text x="330.2" y="125.6">+5V_EXT</text>
<text x="127.9" y="126.9">BUZZER_ENABLE</text>
<text x="251.4" y="126.9">E_STOP</text>
<text x="154.7" y="134.5">ARM_IN_POS14</text>
<text x="330.2" y="137">DEBUG_SW</text>
<text x="330.2" y="142.1">DEBUG_SW</text>
<text x="348" y="142.1">DEBUG_SW</text>
<text x="155.6" y="149.7">RE2_SPARE18</text>
<text x="155.6" y="144.7">RA3_SPARE16</text>
<text x="155.6" y="147.2">RA4_SPARE17</text>
<text x="155.4" y="152.3">RC7_SPARE19</text>
<text x="158" y="154.8">SAFE_OK20</text>
<text x="156.8" y="159.9">GRIP_CMD22</text>
<text x="157.5" y="157.4">RUN_REQ21</text>
<text x="156.8" y="162.4">OBJ_HELD23</text>
<text x="48.6" y="171.3">BUZZER_NEG</text>
<text x="87.6" y="171.3">+5V_EXT</text>
<text x="48.2" y="177.7">BUZZER_NEG</text>
<text x="67.3" y="191.6">LED_GREEN</text>
<text x="50.8" y="222.1">BUZZER_ENABLE</text>
</g>
<g font-size="1.3" fill="#a90000">
<text x="32.3" y="38">1</text>
<text x="62.8" y="38">1</text>
<text x="75.5" y="38">3</text>
<text x="32.3" y="43">2</text>
<text x="69.7" y="45.2" transform="rotate(-90 69.7 45.2)">2</text>
<text x="306" y="58.3">1</text>
<text x="306" y="60.8">2</text>
<text x="339" y="72.5" transform="rotate(-90 339 72.5)">1</text>
<text x="341.5" y="74.8">2</text>
<text x="339" y="78.8" transform="rotate(-90 339 78.8)">3</text>
<text x="35.5" y="91.3">1</text>
<text x="35.5" y="93.8">2</text>
<text x="35.5" y="96.4">3</text>
<text x="35.5" y="98.9">4</text>
<text x="35.5" y="101.5">5</text>
<text x="166.9" y="101.5">1</text>
<text x="229.8" y="101.5">56</text>
<text x="35.5" y="104">6</text>
<text x="151" y="106.5">1</text>
<text x="151" y="104">2</text>
<text x="166.9" y="104">2</text>
<text x="166.9" y="106.5">3</text>
<text x="229.8" y="106.5">54</text>
<text x="229.8" y="104">55</text>
<text x="166.9" y="109.1">4</text>
<text x="166.9" y="111.6">5</text>
<text x="229.8" y="111.6">52</text>
<text x="229.8" y="109.1">53</text>
<text x="34.2" y="118">1</text>
<text x="43.1" y="118">2</text>
<text x="151" y="119.2">1</text>
<text x="151" y="116.7">2</text>
<text x="166.9" y="114.2">6</text>
<text x="166.9" y="116.7">7</text>
<text x="166.9" y="119.2">8</text>
<text x="229.8" y="119.2">49</text>
<text x="229.8" y="116.7">50</text>
<text x="229.8" y="114.2">51</text>
<text x="34.2" y="120.5">3</text>
<text x="34.2" y="123.1">5</text>
<text x="34.2" y="125.6">7</text>
<text x="43.1" y="120.5">4</text>
<text x="43.1" y="123.1">6</text>
<text x="43.1" y="125.6">8</text>
<text x="166.3" y="124.3">10</text>
<text x="166.9" y="121.8">9</text>
<text x="229.8" y="124.3">47</text>
<text x="229.8" y="121.8">48</text>
<text x="166.3" y="126.9">11</text>
<text x="166.3" y="129.4">12</text>
<text x="166.3" y="131.9">13</text>
<text x="229.8" y="131.9">44GRIP_FORCE</text>
<text x="229.8" y="129.4">45SPEED_SET</text>
<text x="229.8" y="126.9">46</text>
<text x="229.8" y="131.9">44</text>
<text x="229.8" y="129.4">45</text>
<text x="166.3" y="134.5">14</text>
<text x="229.8" y="137">42</text>
<text x="229.8" y="134.5">43POT_ADC</text>
<text x="229.8" y="134.5">43</text>
<text x="166.3" y="142.1">15</text>
<text x="229.8" y="142.1">41</text>
<text x="166.3" y="144.6">16</text>
<text x="166.3" y="147.2">17</text>
<text x="166.3" y="149.7">18</text>
<text x="229.8" y="149.7">38</text>
<text x="229.8" y="147.2">39</text>
<text x="229.8" y="144.6">40</text>
<text x="166.3" y="152.3">19</text>
<text x="166.3" y="154.8">20</text>
<text x="229.8" y="154.8">36</text>
<text x="229.8" y="152.3">37</text>
<text x="166.3" y="157.3">21</text>
<text x="166.3" y="159.9">22</text>
<text x="229.8" y="159.9">34</text>
<text x="229.8" y="157.3">35</text>
<text x="166.3" y="165">24</text>
<text x="166.3" y="167.5">25</text>
<text x="166.3" y="162.4">23</text>
<text x="229.8" y="167.5">31DEBUG_SW</text>
<text x="229.8" y="165">32</text>
<text x="229.8" y="162.4">33</text>
<text x="229.8" y="167.5">31</text>
<text x="43.7" y="172.6">9</text>
<text x="166.3" y="170">26</text>
<text x="166.3" y="172.6">27</text>
<text x="229.8" y="172.6">29</text>
<text x="229.8" y="170">30</text>
<text x="25.9" y="177.7">1</text>
<text x="43.1" y="177.7">16</text>
<text x="69.7" y="177.3" transform="rotate(-90 69.7 177.3)">2</text>
<text x="74.8" y="177.3" transform="rotate(-90 74.8 177.3)">1</text>
<text x="166.3" y="175.1">28</text>
<text x="25.9" y="180.2">2</text>
<text x="25.9" y="182.7">3</text>
<text x="25.9" y="185.3">4</text>
<text x="43.1" y="185.3">13</text>
<text x="43.1" y="182.7">14</text>
<text x="43.1" y="180.2">15</text>
<text x="25.9" y="187.8">5</text>
<text x="25.9" y="190.4">6</text>
<text x="43.1" y="190.4">11</text>
<text x="43.1" y="187.8">12</text>
<text x="25.9" y="192.9">7</text>
<text x="35.4" y="197.6" transform="rotate(-90 35.4 197.6)">8</text>
<text x="43.1" y="192.9">10</text>
</g>
<g font-size="1.3" fill="#840084">
<text x="360" y="39.3">0.25W</text>
<text x="311.2" y="42.9">0.25W</text>
<text x="348.6" y="53.5">63V</text>
<text x="61.1" y="54.3">25V</text>
<text x="81.4" y="54">25V</text>
<text x="92.9" y="54.3">25V</text>
<text x="293.3" y="62.9">25V</text>
<text x="343.7" y="83.8">0.25W</text>
<text x="363.1" y="82">63V</text>
<text x="233.3" y="123.4">0.25W</text>
<text x="331.8" y="133.8">0.25W</text>
<text x="351.4" y="150.3">63V</text>
<text x="69.4" y="173.2">0.25W</text>
<text x="159.6" y="171.9">0.25W</text>
<text x="25.3" y="203.9">0.25w</text>
<text x="61" y="200.6">0.25W</text>
<text x="23.4" y="216.4">0.25W</text>
</g>
</svg>
